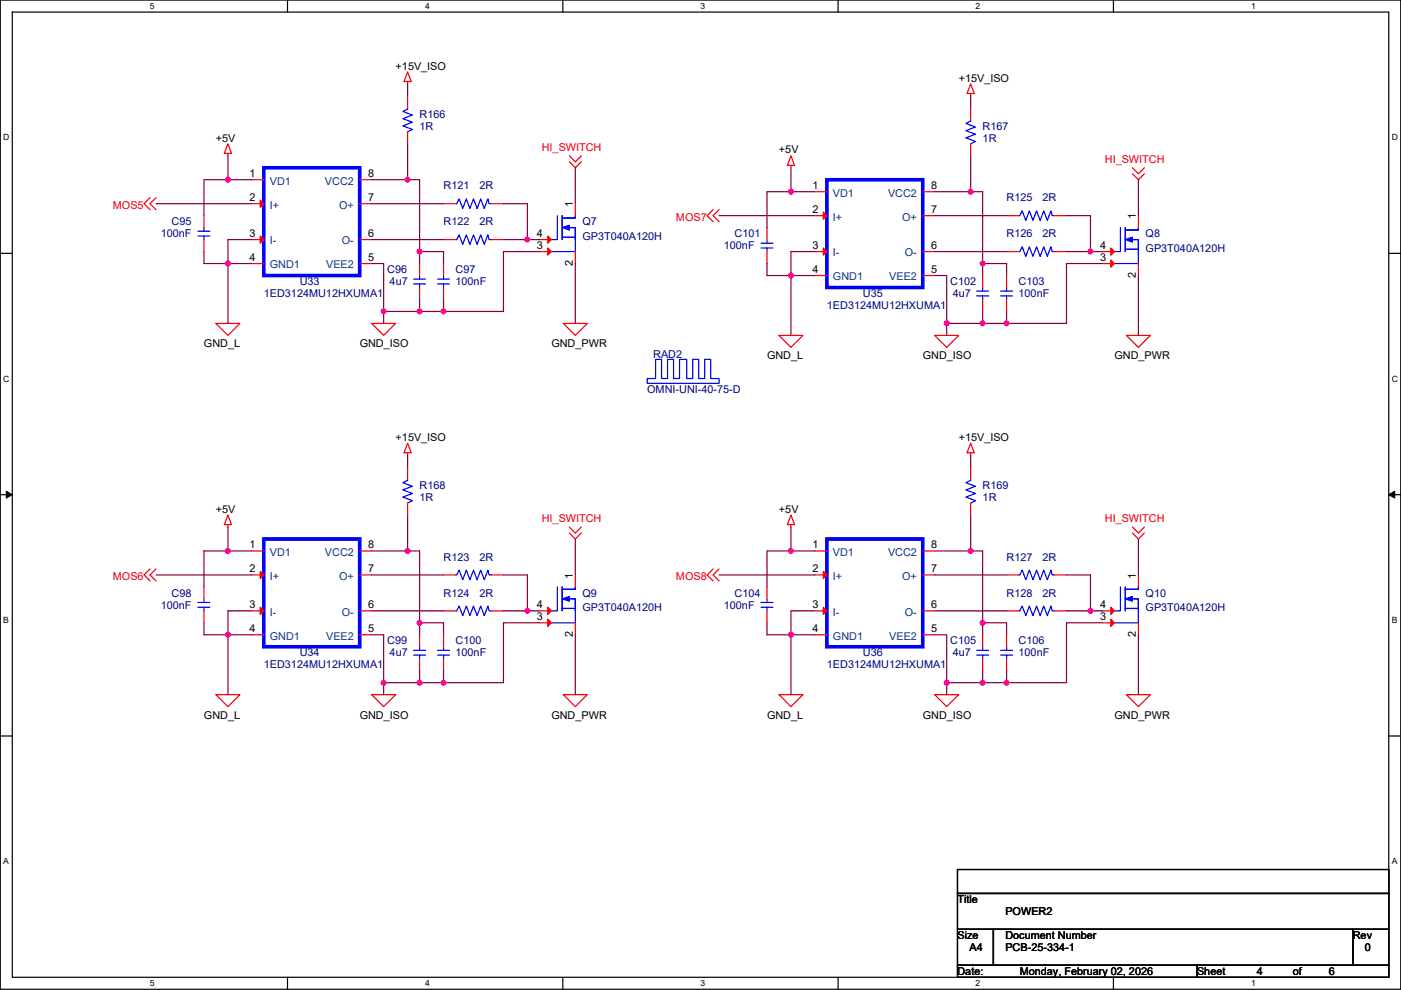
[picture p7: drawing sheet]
<svg xmlns="http://www.w3.org/2000/svg" width="297mm" height="210mm" viewBox="0 0 297 210" stroke-linecap="round" stroke-linejoin="round" font-family="sans-serif">
<path d="M.1 0h296.9v209.8h-296.9zM2.6 2.6h291.8v204.7h-291.8z" fill="none" stroke="#000" stroke-width=".25"/>
<g fill="#fff">
<path d="M31.8 .3h1v2h-1z"/>
<path d="M31.8 207.5h1v2.1h-1z"/>
</g>
<path d="M61 0v2.6M61 207.3v2.5" fill="none" stroke="#000" stroke-width=".25"/>
<g fill="#fff">
<path d="M90.1 .3h1v2h-1z"/>
<path d="M90.1 207.5h1v2.1h-1z"/>
</g>
<path d="M119.3 0v2.6M119.3 207.3v2.5" fill="none" stroke="#000" stroke-width=".25"/>
<g fill="#fff">
<path d="M148.5 .3h1v2h-1z"/>
<path d="M148.5 207.5h1v2.1h-1z"/>
</g>
<path d="M177.7 0v2.6M177.7 207.3v2.5" fill="none" stroke="#000" stroke-width=".25"/>
<g fill="#fff">
<path d="M206.9 .3h1v2h-1z"/>
<path d="M206.9 207.5h1v2.1h-1z"/>
</g>
<path d="M236.1 0v2.6M236.1 207.3v2.5" fill="none" stroke="#000" stroke-width=".25"/>
<g fill="#fff">
<path d="M265.2 .3h1v2h-1z"/>
<path d="M265.2 207.5h1v2.1h-1z"/>
<path d="M.7 28.2h1.3v2h-1.3z"/>
<path d="M295.1 28.2h1.3v2h-1.3z"/>
<path d="M.7 79.3h1.3v2.1h-1.3z"/>
<path d="M295.1 79.3h1.3v2.1h-1.3z"/>
</g>
<path d="M.1 53.7h2.5M294.4 53.7h2.6" fill="none" stroke="#000" stroke-width=".25"/>
<g fill="#fff">
<path d="M.7 130.5h1.2v2h-1.2z"/>
<path d="M295.1 130.5h1.2v2h-1.2z"/>
</g>
<path d="M.1 104.9h2.5M294.4 104.9h2.6" fill="none" stroke="#000" stroke-width=".25"/>
<path d="M1.3 104.2l1.3 .7-1.3 .7zM294.4 104.9l1.3-.7v1.4z" fill="#000" stroke="#000" stroke-width=".21"/>
<g fill="#fff">
<path d="M.7 181.7h1.2v2h-1.2z"/>
<path d="M295.1 181.7h1.2v2h-1.2z"/>
</g>
<path d="M.1 156.1h2.5M294.4 156.1h2.6M203 184.4h91.4v5.1h-91.4zM203 189.5h91.4v7.6h-91.4zM203 197.1h7.6v7.6h-7.6zM210.6 197.1h76.2v7.6h-76.2zM286.8 197.1h7.6v7.6h-7.6zM203 204.7h50.8v2.6h-50.8zM253.8 204.7h40.6v2.6h-40.6z" fill="none" stroke="#000" stroke-width=".25"/>
<g fill="none" stroke="#f00" stroke-width=".25">
<path d="M86.4 15.3l.8 2h-1.5zM86.4 17.3v.5M205.8 19.8v.5M205.8 17.8l.8 2h-1.6zM48.3 30.5l.8 2h-1.5zM48.3 32.5v.5M53.4 38.1h2.5M76.3 38.1h2.5M86.4 28v2.5M86.4 20.3v2.6M120.7 34.3l1.3 1.3 1.3-1.3M120.7 33l1.3 1.3 1.3-1.3"/>
<path d="M167.7 33l.8 2.1h-1.6zM167.7 35.1v.5M205.8 30.5v2.5M205.8 22.9v2.5M240.1 36.9l1.3 1.2 1.2-1.2M240.1 35.6l1.3 1.3 1.2-1.3M31.8 41.9l-1.3 1.3 1.3 1.3M33.1 41.9l-1.3 1.3 1.3 1.3M43.2 50.8v2.6M43.2 45.7v2.6M53.4 43.2h2.5M53.4 50.8h2.5"/>
<path d="M53.4 55.9h2.5M76.3 55.9h2.5M76.3 50.8h2.5M76.3 43.2h2.5M89 55.9v2.5M94 43.2h2.6M94 50.8h2.6M94 55.9v2.5M104.2 43.2h2.5M104.2 50.8h2.5M114.4 50.8h2.5M114.4 53.4h2.5"/>
<path d="M122 53.4v2.5M122 43.2v2.5M151.2 44.5l-1.3 1.2 1.3 1.3M152.5 44.5l-1.3 1.2 1.3 1.3M162.6 53.4v2.5M162.6 48.3v2.5M172.8 45.7h2.5M172.8 53.4h2.5M172.8 40.7h2.5M172.8 58.4h2.5M195.6 40.7h2.6M195.6 58.4h2.6"/>
<path d="M195.6 53.4h2.6M195.6 45.7h2.6M208.3 58.4v2.6M213.4 58.4v2.6M213.4 45.7h2.6M213.4 53.4h2.6M223.6 45.7h2.5M223.6 53.4h2.5M233.7 53.4h2.6M233.7 55.9h2.6M241.4 55.9v2.5M241.4 45.7v2.6"/>
<path d="M45.8 68.6h5.1l-2.6 2.5zM78.8 68.6h5.1l-2.6 2.5zM89 61v2.5M94 61v2.5M119.4 68.6h5.1l-2.5 2.5zM165.2 71.1h5l-2.5 2.6zM198.2 71.1h5.1l-2.6 2.6zM208.3 63.5v2.6M213.4 63.5v2.6M238.8 71.1h5.1l-2.5 2.6zM86.4 94l.8 2h-1.5zM86.4 96v.5"/>
<path d="M86.4 99.1v2.5M205.8 99.1v2.5M205.8 96v.5M205.8 94l.8 2h-1.6zM48.3 109.2l.8 2.1h-1.5zM48.3 111.3v.5M53.4 116.9h2.5M76.3 116.9h2.5M86.4 106.7v2.5M120.7 113.1l1.3 1.2 1.3-1.2M120.7 111.8l1.3 1.3 1.3-1.3M167.7 109.2l.8 2.1h-1.6z"/>
<path d="M167.7 111.3v.5M172.8 116.9h2.5M195.6 116.9h2.6M205.8 106.7v2.5M240.1 113.1l1.3 1.2 1.2-1.2M240.1 111.8l1.3 1.3 1.2-1.3M31.8 120.7l-1.3 1.2 1.3 1.3M33.1 120.7l-1.3 1.2 1.3 1.3M43.2 129.6v2.5M43.2 124.5v2.5M53.4 121.9h2.5M53.4 129.6h2.5"/>
<path d="M53.4 134.6h2.5M76.3 134.6h2.5M76.3 129.6h2.5M76.3 121.9h2.5M89 139.7v2.6M89 134.6v2.6M94 129.6h2.6M94 121.9h2.6M94 139.7v2.6M94 134.6v2.6M104.2 129.6h2.5M104.2 121.9h2.5"/>
<path d="M114.4 129.6h2.5M114.4 132.1h2.5M122 132.1v2.5M122 121.9v2.6M151.2 120.7l-1.3 1.2 1.3 1.3M152.5 120.7l-1.3 1.2 1.3 1.3M162.6 129.6v2.5M162.6 124.5v2.5M172.8 121.9h2.5M172.8 129.6h2.5M172.8 134.6h2.5M195.6 134.6h2.6"/>
<path d="M195.6 129.6h2.6M195.6 121.9h2.6M208.3 139.7v2.6M208.3 134.6v2.6M213.4 139.7v2.6M213.4 134.6v2.6M213.4 121.9h2.6M213.4 129.6h2.6M223.6 121.9h2.5M223.6 129.6h2.5M233.7 129.6h2.6M233.7 132.1h2.6"/>
<path d="M241.4 132.1v2.5M241.4 121.9v2.6M45.8 147.3h5.1l-2.6 2.6zM78.8 147.3h5.1l-2.6 2.6zM119.4 147.3h5.1l-2.5 2.6zM165.2 147.3h5l-2.5 2.6zM198.2 147.3h5.1l-2.6 2.6zM238.8 147.3h5.1l-2.5 2.6z"/>
</g>
<g fill="none" stroke="#00f" stroke-width=".25">
<path d="M86.4 22.9v.2l-1 .5 2 .8-2 .8 2 .7-2 .8 2 .8-1 .5M205.8 25.4v.3l-1 .5 2 .7-2 .8 2 .8-2 .7 2 .8-1 .5M42 50.1h2.5M42 49h2.5M43.2 48.3v.7M43.2 50.1v.7M87.7 59.2h2.5M89 58.4v.8M92.8 59.2h2.5M94 58.4v.8M96.6 50.8h.2l.5-1 .8 2 .8-2 .7 2 .8-2 .8 2 .7-2 .8 2 .7-2 .3 1h.5M104.2 43.2h-.5l-.3-1-.7 2-.8-2-.7 2-.8-2-.8 2-.7-2-.8 2-.8-2-.5 1h-.2"/>
<path d="M118.2 45.7v5.1h-1.3M119.2 45.7v5.1M119.2 50.3h2.8M119.2 46.2h2.8v-.5v.5h-2.6M119.4 50.3h2.3M120.5 48.3h1.5v2.5M121 48.3h1v2.5M122 50.8v2.6h-5.1M161.4 52.6h2.5M161.4 51.6h2.5M162.6 50.8v.8M162.6 52.6v.8"/>
<path d="M216 45.7h.2l.5-1 .8 2.1 .7-2.1 .8 2.1 .8-2.1 .7 2.1 .8-2.1 .8 2.1 .7-2.1 .3 1h.5M216 53.4h.2l.5-1.1 .8 2.1 .7-2.1 .8 2.1 .8-2.1 .7 2.1 .8-2.1 .8 2.1 .7-2.1 .3 1.1h.5M237.5 48.3v5.1h-1.2M238.6 48.8h2.8v-.5v.5h-2.6M238.6 48.3v5.1M238.6 52.9h2.8M238.8 52.9h2.3M239.8 50.8h1.6v2.6M240.3 50.8h1.1v2.6M241.4 53.4v2.5h-5.1M87.7 60.2h2.5M89 60.2v.8"/>
<path d="M92.8 60.2h2.5M94 60.2v.8M139 76.2h1.3v4.1h1.2v-4.1h1.3v4.1h1.3v-4.1h1.5v4.1h1.3v-4.1h1.2v4.1h1.3v-4.1h1.3v4.1h1.8v1h-15.3v-1h1.8zM207.1 62.8h2.5M207.1 61.7h2.5M208.3 61v.7M208.3 62.8v.7M212.1 62.8h2.6M212.1 61.7h2.6M213.4 61v.7M213.4 62.8v.7M86.4 101.6v.3l-1 .5 2 .7-2 .8 2 .8-2 .7 2 .8-1 .5"/>
<path d="M205.8 101.6v.3l-1 .5 2 .7-2 .8 2 .8-2 .7 2 .8-1 .5M42 128.8h2.5M42 127.8h2.5M43.2 127v.8M43.2 128.8v.8M87.7 139h2.5M87.7 137.9h2.5M89 137.2v.7M89 139v.7M92.8 139h2.5M92.8 137.9h2.5M94 137.2v.7"/>
<path d="M94 139v.7M96.6 129.6h.2l.5-1.1 .8 2.1 .8-2.1 .7 2.1 .8-2.1 .8 2.1 .7-2.1 .8 2.1 .7-2.1 .3 1.1h.5M96.6 121.9h.2l.5-1 .8 2.1 .8-2.1 .7 2.1 .8-2.1 .8 2.1 .7-2.1 .8 2.1 .7-2.1 .3 1h.5M118.2 124.5v5.1h-1.3M119.2 124.5v5.1M119.2 129.1h2.8M119.4 129.1h2.3M119.4 125h2.6v-.5v.5h-2.8M120.5 127h1.5v2.6M121 127h1v2.6M122 129.6v2.5h-5.1M161.4 128.8h2.5"/>
<path d="M161.4 127.8h2.5M162.6 127v.8M162.6 128.8v.8M207.1 139h2.5M207.1 137.9h2.5M208.3 137.2v.7M208.3 139v.7M212.1 139h2.6M212.1 137.9h2.6M213.4 137.2v.7M213.4 139v.7M216 121.9h.2l.5-1 .8 2.1 .7-2.1 .8 2.1 .8-2.1 .7 2.1 .8-2.1 .8 2.1 .7-2.1 .3 1h.5"/>
<path d="M216 129.6h.2l.5-1.1 .8 2.1 .7-2.1 .8 2.1 .8-2.1 .7 2.1 .8-2.1 .8 2.1 .7-2.1 .3 1.1h.5M237.5 124.5v5.1h-1.2M238.6 124.5v5.1M238.6 129.1h2.8M238.8 129.1h2.3M238.8 125h2.6v-.5v.5h-2.8M239.8 127h1.6v2.6M240.3 127h1.1v2.6M241.4 129.6v2.5h-5.1"/>
</g>
<g fill="#00f" stroke="#00f" stroke-width=".25">
<path d="M238.6 127l1.5-.5v1z" fill-rule="evenodd"/>
<path d="M238.6 50.8l1.5-.5v1z" fill-rule="evenodd"/>
<path d="M119.2 127l1.5-.5v1z" fill-rule="evenodd"/>
<path d="M119.2 48.3l1.5-.5v1z" fill-rule="evenodd"/>
</g>
<g fill="#f00" stroke="#f00" stroke-width=".25">
<path d="M235.5 128.8l.8 .8-.8 .7z"/>
<path d="M235.5 131.3l.8 .8-.8 .8z"/>
<path d="M235.5 52.6l.8 .8-.8 .7z"/>
<path d="M235.5 55.1l.8 .8-.8 .8z"/>
<path d="M174.6 121.2l.7 .7-.7 .8z"/>
<path d="M174.6 128.8l.7 .8-.7 .7z"/>
<path d="M55.2 42.4l.7 .8-.7 .8z"/>
<path d="M55.2 50.1l.7 .7-.7 .8z"/>
<path d="M55.2 121.2l.7 .7-.7 .8z"/>
<path d="M55.2 128.8l.7 .8-.7 .7z"/>
<path d="M116.1 128.8l.8 .8-.8 .7z"/>
<path d="M116.1 131.3l.8 .8-.8 .8z"/>
<path d="M174.6 45l.7 .7-.7 .8z"/>
<path d="M174.6 52.6l.7 .8-.7 .7z"/>
<path d="M116.1 50.1l.8 .7-.8 .8z"/>
<path d="M116.1 52.6l.8 .8-.8 .7z"/>
</g>
<path d="M55.9 35.6h20.4v22.8h-20.4zM175.3 38.1h20.3v22.9h-20.3zM55.9 114.3h20.4v22.9h-20.4zM175.3 114.3h20.3v22.9h-20.3z" fill="none" stroke="#00f" stroke-width=".76"/>
<g fill="none" stroke="#800040" stroke-width=".25">
<path d="M86.4 17.8v2.5M48.3 33v5.1M48.3 38.1h-5.1v7.6M48.3 38.1h5.1M78.8 38.1h7.6M86.4 30.5v7.6M86.4 38.1h2.6v15.3M122 35.6v7.6M167.7 35.6v5.1M205.8 33v7.7M205.8 20.3v2.6M241.4 38.1v7.6"/>
<path d="M33.1 43.2h20.3M43.2 53.4v2.5h5.1M48.3 55.9h5.1M48.3 55.9v12.7M53.4 50.8h-5.1v5.1M78.8 43.2h15.2M78.8 50.8h15.2M78.8 55.9h2.5v10.2M89 53.4h5v2.5M89 53.4v2.5M106.7 43.2h5.1v7.6M106.7 50.8h5.1"/>
<path d="M111.8 50.8h2.6M114.4 53.4h-7.7v12.7h-12.7M122 55.9v12.7M152.5 45.7h20.3M162.6 55.9v2.5h5.1M167.7 40.7h5.1M167.7 58.4h5.1M167.7 40.7h-5.1v7.6M167.7 58.4v12.7M172.8 53.4h-5.1v5M198.2 40.7h7.6M198.2 58.4h2.5v10.2"/>
<path d="M198.2 45.7h15.2M198.2 53.4h15.2M205.8 40.7h2.5v15.2M208.3 55.9v2.5M208.3 55.9h5.1v2.5M226.1 53.4h5.1M226.1 45.7h5.1v7.7M231.2 53.4h2.5M233.7 55.9h-7.6v12.7h-12.7M241.4 58.4v12.7M81.3 66.1v2.5M81.3 66.1h7.7"/>
<path d="M89 63.5v2.6M89 66.1h5M94 63.5v2.6M200.7 68.6h7.6M200.7 68.6v2.5M208.3 66.1v2.5M208.3 68.6h5.1M213.4 66.1v2.5M86.4 96.5v2.6M205.8 96.5v2.6M48.3 116.9h-5.1v7.6M48.3 116.9h5.1"/>
<path d="M48.3 111.8v5.1M78.8 116.9h7.6M86.4 116.9h2.6v15.2M86.4 109.2v7.7M122 114.3v7.6M167.7 116.9h5.1M167.7 111.8v5.1M167.7 116.9h-5.1v7.6M198.2 116.9h7.6M205.8 109.2v7.7M205.8 116.9h2.5v15.2M241.4 114.3v7.6"/>
<path d="M33.1 121.9h20.3M43.2 132.1v2.5h5.1M48.3 134.6h5.1M48.3 134.6v12.7M53.4 129.6h-5.1v5M78.8 121.9h15.2M78.8 129.6h15.2M78.8 134.6h2.5v10.2M89 132.1h5v2.5M89 132.1v2.5M106.7 121.9h5.1v7.7M106.7 129.6h5.1"/>
<path d="M111.8 129.6h2.6M114.4 132.1h-7.7v12.7h-12.7M122 134.6v12.7M152.5 121.9h20.3M162.6 132.1v2.5h5.1M167.7 134.6h5.1M167.7 134.6v12.7M172.8 129.6h-5.1v5M198.2 134.6h2.5v10.2M198.2 121.9h15.2M198.2 129.6h15.2M208.3 132.1h5.1v2.5"/>
<path d="M208.3 132.1v2.5M226.1 121.9h5.1v7.7M226.1 129.6h5.1M231.2 129.6h2.5M233.7 132.1h-7.6v12.7h-12.7M241.4 134.6v12.7M81.3 144.8v2.5M81.3 144.8h7.7M89 142.3v2.5M89 144.8h5M94 142.3v2.5M200.7 144.8h7.6"/>
<path d="M200.7 144.8v2.5M208.3 144.8h5.1M208.3 142.3v2.5M213.4 142.3v2.5"/>
</g>
<g fill="#f0f" stroke="#f0f" stroke-width=".25">
<circle cx="48.3" cy="38.1" r=".5"/>
<circle cx="86.4" cy="38.1" r=".5"/>
<circle cx="48.3" cy="55.9" r=".5"/>
<circle cx="88.9" cy="53.3" r=".5"/>
<circle cx="81.3" cy="66" r=".5"/>
<circle cx="88.9" cy="66" r=".5"/>
<circle cx="94" cy="66" r=".5"/>
<circle cx="86.4" cy="116.8" r=".5"/>
<circle cx="48.3" cy="116.8" r=".5"/>
<circle cx="48.3" cy="134.6" r=".5"/>
<circle cx="88.9" cy="132.1" r=".5"/>
<circle cx="81.3" cy="144.8" r=".5"/>
<circle cx="88.9" cy="144.8" r=".5"/>
<circle cx="94" cy="144.8" r=".5"/>
<circle cx="167.7" cy="40.6" r=".5"/>
<circle cx="205.8" cy="40.6" r=".5"/>
<circle cx="208.3" cy="55.9" r=".5"/>
<circle cx="167.7" cy="58.4" r=".5"/>
<circle cx="208.3" cy="68.6" r=".5"/>
<circle cx="200.7" cy="68.6" r=".5"/>
<circle cx="213.4" cy="68.6" r=".5"/>
<circle cx="205.8" cy="116.8" r=".5"/>
<circle cx="167.7" cy="116.8" r=".5"/>
<circle cx="167.7" cy="134.6" r=".5"/>
<circle cx="208.3" cy="132.1" r=".5"/>
<circle cx="200.7" cy="144.8" r=".5"/>
<circle cx="208.3" cy="144.8" r=".5"/>
<circle cx="213.4" cy="144.8" r=".5"/>
<circle cx="111.8" cy="50.8" r=".5"/>
<circle cx="111.8" cy="129.5" r=".5"/>
<circle cx="231.2" cy="53.3" r=".5"/>
<circle cx="231.2" cy="129.5" r=".5"/>
</g>
<g font-size="2.3">
<text x="83.9" y="14.8">+15V_ISO</text>
<text x="203.3" y="17.3">+15V_ISO</text>
<text x="45.8" y="30">+5V</text>
<text x="165.2" y="32.6">+5V</text>
<text x="52.9" y="37.6">1</text>
<text x="78" y="37.6">8</text>
<text x="172.3" y="40.1">1</text>
<text x="197.4" y="40.1">8</text>
<text x="52.9" y="42.7">2</text>
<text x="78" y="42.7">7</text>
<text x="121.5" y="44" transform="rotate(-90 121.5 44)">1</text>
<text x="172.3" y="45.2">2</text>
<text x="197.4" y="45.2">7</text>
<text x="240.8" y="46.5" transform="rotate(-90 240.8 46.5)">1</text>
<text x="52.9" y="50.3">3</text>
<text x="78" y="50.3">6</text>
<text x="113.9" y="50.3">4</text>
<text x="113.9" y="52.8">3</text>
<text x="172.3" y="52.8">3</text>
<text x="197.4" y="52.8">6</text>
<text x="233.2" y="52.8">4</text>
<text x="52.9" y="55.4">4</text>
<text x="78" y="55.4">5</text>
<text x="121.5" y="56.4" transform="rotate(-90 121.5 56.4)">2</text>
<text x="172.3" y="57.9">4</text>
<text x="197.4" y="57.9">5</text>
<text x="233.2" y="55.4">3</text>
<text x="240.8" y="59" transform="rotate(-90 240.8 59)">2</text>
<text x="43.2" y="73.7">GND_L</text>
<text x="76.3" y="73.7">GND_ISO</text>
<text x="116.9" y="73.7">GND_PWR</text>
<text x="162.6" y="76.2">GND_L</text>
<text x="195.6" y="76.2">GND_ISO</text>
<text x="236.3" y="76.2">GND_PWR</text>
<text x="83.9" y="93.5">+15V_ISO</text>
<text x="203.3" y="93.5">+15V_ISO</text>
<text x="45.8" y="108.8">+5V</text>
<text x="165.2" y="108.8">+5V</text>
<text x="52.9" y="116.3">1</text>
<text x="78" y="116.3">8</text>
<text x="172.3" y="116.3">1</text>
<text x="197.4" y="116.3">8</text>
<text x="52.9" y="121.4">2</text>
<text x="78" y="121.4">7</text>
<text x="121.5" y="122.7" transform="rotate(-90 121.5 122.7)">1</text>
<text x="172.3" y="121.4">2</text>
<text x="197.4" y="121.4">7</text>
<text x="240.8" y="122.7" transform="rotate(-90 240.8 122.7)">1</text>
<text x="52.9" y="129">3</text>
<text x="78" y="129">6</text>
<text x="113.9" y="129">4</text>
<text x="113.9" y="131.6">3</text>
<text x="172.3" y="129">3</text>
<text x="197.4" y="129">6</text>
<text x="233.2" y="129">4</text>
<text x="233.2" y="131.6">3</text>
<text x="52.9" y="134.1">4</text>
<text x="78" y="134.1">5</text>
<text x="121.5" y="135.2" transform="rotate(-90 121.5 135.2)">2</text>
<text x="172.3" y="134.1">4</text>
<text x="197.4" y="134.1">5</text>
<text x="240.8" y="135.2" transform="rotate(-90 240.8 135.2)">2</text>
<text x="43.2" y="152.4">GND_L</text>
<text x="76.3" y="152.4">GND_ISO</text>
<text x="116.9" y="152.4">GND_PWR</text>
<text x="162.6" y="152.4">GND_L</text>
<text x="195.6" y="152.4">GND_ISO</text>
<text x="236.3" y="152.4">GND_PWR</text>
<text x="203" y="191.6">Title</text>
<text x="213.2" y="194.1">POWER2</text>
<text x="203" y="199.2">Size</text>
<text x="205.5" y="201.7">A4</text>
<text x="213.2" y="199.2">Document Number</text>
<text x="213.2" y="201.7">PCB-25-334-1</text>
<text x="286.8" y="199.2">Rev</text>
<text x="289.4" y="201.7">0</text>
<text x="203" y="206.8">Date:</text>
<text x="216.2" y="206.8">Monday, February 02, 2026</text>
<text x="253.8" y="206.8">Sheet</text>
<text x="266.5" y="206.8">4</text>
<text x="274.1" y="206.8">of</text>
<text x="281.7" y="206.8">6</text>
</g>
<g font-size="2.3" fill="#000080">
<text x="89" y="24.9">R166</text>
<text x="89" y="27.5">1R</text>
<text x="208.3" y="27.5">R167</text>
<text x="208.3" y="30">1R</text>
<text x="94" y="40.2">R121</text>
<text x="101.7" y="40.2">2R</text>
<text x="36.4" y="47.8">C95</text>
<text x="94" y="47.8">R122</text>
<text x="101.7" y="47.8">2R</text>
<text x="123.5" y="47.8">Q7</text>
<text x="213.4" y="42.7">R125</text>
<text x="221" y="42.7">2R</text>
<text x="34.1" y="50.3">100nF</text>
<text x="123.5" y="50.8">GP3T040A120H</text>
<text x="153.5" y="52.9">100nF</text>
<text x="155.8" y="50.3">C101</text>
<text x="213.4" y="50.3">R126</text>
<text x="221" y="50.3">2R</text>
<text x="242.9" y="50.3">Q8</text>
<text x="242.9" y="53.4">GP3T040A120H</text>
<text x="82.1" y="58">C96</text>
<text x="96.6" y="58">C97</text>
<text x="55.9" y="63">1ED3124MU12HXUMA1</text>
<text x="63.6" y="60.5">U33</text>
<text x="82.6" y="60.5">4u7</text>
<text x="96.6" y="60.5">100nF</text>
<text x="175.3" y="65.6">1ED3124MU12HXUMA1</text>
<text x="182.9" y="63">U35</text>
<text x="201.5" y="60.5">C102</text>
<text x="202" y="63">4u7</text>
<text x="216" y="60.5">C103</text>
<text x="216" y="63">100nF</text>
<text x="138.5" y="76">RAD2</text>
<text x="137.2" y="83.4">OMNI-UNI-40-75-D</text>
<text x="89" y="103.7">R168</text>
<text x="89" y="106.2">1R</text>
<text x="208.3" y="103.7">R169</text>
<text x="208.3" y="106.2">1R</text>
<text x="94" y="118.9">R123</text>
<text x="101.7" y="118.9">2R</text>
<text x="213.4" y="118.9">R127</text>
<text x="221" y="118.9">2R</text>
<text x="34.1" y="129.1">100nF</text>
<text x="36.4" y="126.5">C98</text>
<text x="94" y="126.5">R124</text>
<text x="101.7" y="126.5">2R</text>
<text x="123.5" y="126.5">Q9</text>
<text x="123.5" y="129.6">GP3T040A120H</text>
<text x="153.5" y="129.1">100nF</text>
<text x="155.8" y="126.5">C104</text>
<text x="213.4" y="126.5">R128</text>
<text x="221" y="126.5">2R</text>
<text x="242.9" y="126.5">Q10</text>
<text x="242.9" y="129.6">GP3T040A120H</text>
<text x="82.1" y="136.7">C99</text>
<text x="96.6" y="136.7">C100</text>
<text x="201.5" y="136.7">C105</text>
<text x="216" y="136.7">C106</text>
<text x="55.9" y="141.8">1ED3124MU12HXUMA1</text>
<text x="63.6" y="139.2">U34</text>
<text x="82.6" y="139.2">4u7</text>
<text x="96.6" y="139.2">100nF</text>
<text x="175.3" y="141.8">1ED3124MU12HXUMA1</text>
<text x="182.9" y="139.2">U36</text>
<text x="202" y="139.2">4u7</text>
<text x="216" y="139.2">100nF</text>
</g>
<g font-size="2.3" fill="#f00">
<text x="114.9" y="32">HI_SWITCH</text>
<text x="234.2" y="34.6">HI_SWITCH</text>
<text x="23.9" y="44.2">MOS5</text>
<text x="143.3" y="46.8">MOS7</text>
<text x="114.9" y="110.8">HI_SWITCH</text>
<text x="234.2" y="110.8">HI_SWITCH</text>
<text x="23.9" y="123">MOS6</text>
<text x="143.3" y="123">MOS8</text>
</g>
<g font-size="2.3" fill="#004080">
<text x="57.2" y="39.2">VD1</text>
<text x="68.9" y="39.2">VCC2</text>
<text x="176.6" y="41.7">VD1</text>
<text x="188.3" y="41.7">VCC2</text>
<text x="57.2" y="44.2">I+</text>
<text x="71.9" y="44.2">O+</text>
<text x="176.6" y="46.8">I+</text>
<text x="191.3" y="46.8">O+</text>
<text x="57.2" y="51.9">I-</text>
<text x="72.5" y="51.9">O-</text>
<text x="57.2" y="56.9">GND1</text>
<text x="69.1" y="56.9">VEE2</text>
<text x="176.6" y="54.4">I-</text>
<text x="176.6" y="59.5">GND1</text>
<text x="188.5" y="59.5">VEE2</text>
<text x="191.8" y="54.4">O-</text>
<text x="57.2" y="117.9">VD1</text>
<text x="68.9" y="117.9">VCC2</text>
<text x="176.6" y="117.9">VD1</text>
<text x="188.3" y="117.9">VCC2</text>
<text x="57.2" y="123">I+</text>
<text x="71.9" y="123">O+</text>
<text x="176.6" y="123">I+</text>
<text x="191.3" y="123">O+</text>
<text x="57.2" y="130.6">I-</text>
<text x="72.5" y="130.6">O-</text>
<text x="176.6" y="130.6">I-</text>
<text x="191.8" y="130.6">O-</text>
<text x="57.2" y="135.7">GND1</text>
<text x="69.1" y="135.7">VEE2</text>
<text x="176.6" y="135.7">GND1</text>
<text x="188.5" y="135.7">VEE2</text>
</g>
<g font-size="1.8">
<text x="31.8" y="1.9">5</text>
<text x="90.1" y="1.9">4</text>
<text x="148.5" y="1.9">3</text>
<text x="206.9" y="1.9">2</text>
<text x="265.2" y="1.9">1</text>
<text x=".7" y="29.8">D</text>
<text x="295.1" y="29.8">D</text>
<text x=".7" y="81">C</text>
<text x="295.1" y="81">C</text>
<text x=".7" y="132.1">B</text>
<text x="295.1" y="132.1">B</text>
<text x=".7" y="183.3">A</text>
<text x="295.1" y="183.3">A</text>
<text x="31.8" y="209.2">5</text>
<text x="90.1" y="209.2">4</text>
<text x="148.5" y="209.2">3</text>
<text x="206.9" y="209.2">2</text>
<text x="265.2" y="209.2">1</text>
</g>
</svg>
